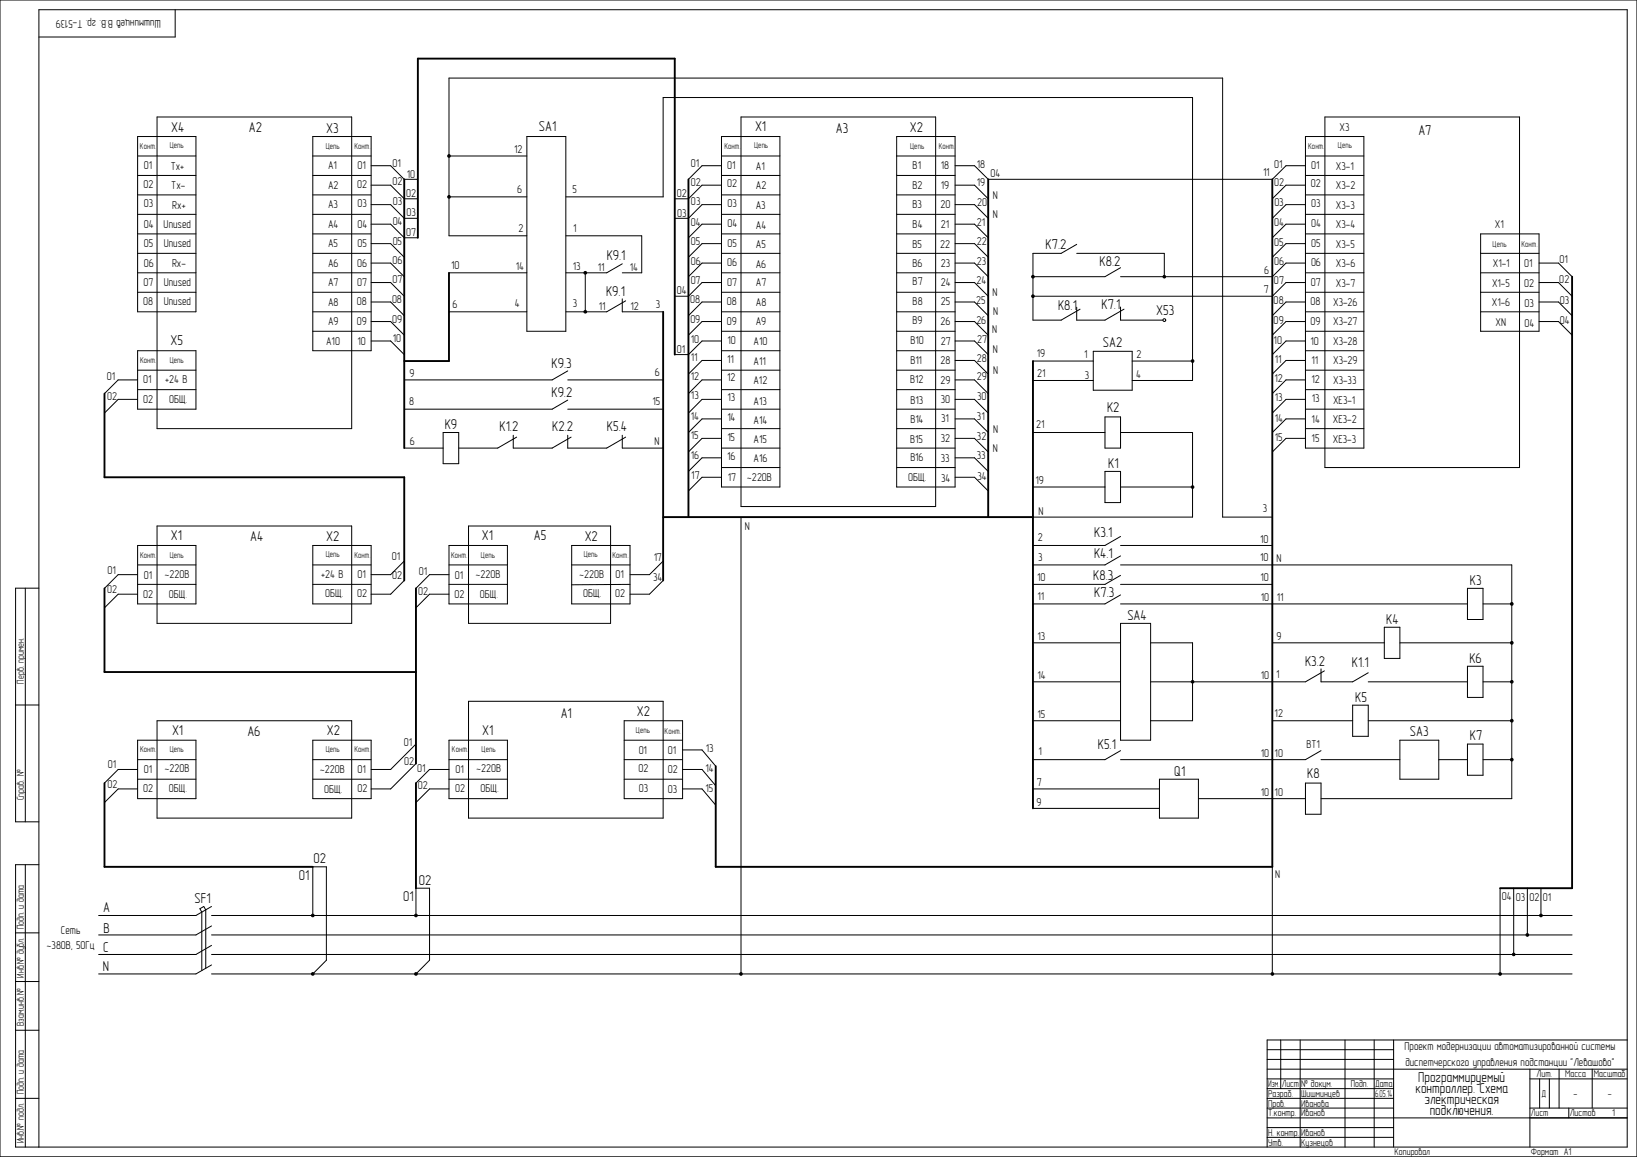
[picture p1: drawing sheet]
<svg xmlns="http://www.w3.org/2000/svg" width="841mm" height="594mm" viewBox="0 0 841 594" stroke-linecap="round" stroke-linejoin="round" font-family="sans-serif">
<g fill="none" stroke="#000" stroke-width=".51">
<path d="M0 0h841v594h-841zM90 5v14h-70M71 70h30v90h-30zM81 60h100v160h-100zM161 70h30v110h-30zM271 70h20v100h-20zM371 70h30v180h-30zM381 60h100v200h-100zM461 70h30v180h-30zM671 70h30v160h-30zM681 60h100v180h-100zM71 80h30"/>
<path d="M71 90h30M161 80h30M161 90h30M191 85h10l7 7h7M191 95h10l7 7h7M231 80h40M371 80h30M371 90h30M371 85h-10l-7 7M371 95h-10l-7 7h-7M461 80h30M461 90h30"/>
<path d="M491 85h10l7 7h146l7-7h10M491 95h10l7 7M671 80h30M671 90h30M671 95h-10l-7 7M71 100h30M71 110h30M161 100h30M161 110h30M191 105h10l7 7h7M191 115h10l7 7h7M231 101h40"/>
<path d="M291 101h50v-51h272v145h-31M371 100h30M371 110h30M371 105h-10l-7 7h-7M371 115h-10l-7 7M461 100h30M461 110h30M491 105h10l7 7M491 115h10l7 7M671 100h30M671 110h30M671 105h-10l-7 7"/>
<path d="M671 115h-10l-7 7M71 120h30M71 130h30M161 120h30M161 130h30M191 125h10l7 7M191 135h10l7 7M271 121h-40v-81h397v226h26M291 121h39v19h-10M320 135l-8 5h-21M371 120h30M371 130h30"/>
<path d="M371 135h-10l-7 7M371 125h-10l-7 7M461 120h30M461 130h30M491 125h10l7 7M491 135h10l7 7M553 125l-8 5h-14v34h14l10-5M553 130h45v11M576 137l-8 5h-37M671 120h30M671 130h30M671 125h-10l-7 7"/>
<path d="M671 135h-10l-7 7h-78M761 120h30v50h-30zM761 130h30M791 135h10l7 7M71 150h30M71 140h30M161 150h30M161 140h30M191 145h10l7 7M191 155h10l7 7M231 140h40M301 141v18"/>
<path d="M320 153v7h21M321 154l-9 6h-21M371 150h30M371 140h30M371 145h-10l-7 7h-7M371 155h-10l-7 7M461 150h30M461 140h30M491 145h10l7 7M491 155h10l7 7M553 158v6h15l9-5M576 158v6h21"/>
<path d="M598 142h1v1h-1zM671 150h30M671 140h30M671 145h-10l-7 7h-123M671 155h-10l-7 7M761 150h30M761 140h30M791 145h10l7 7M791 155h10l7 7M161 160h30M161 170h30M191 165h10l7 7"/>
<path d="M191 175h10l7 7M231 160h40M371 160h30M371 170h30M371 165h-10l-7 7M371 175h-10l-7 7h-7M461 160h30M461 170h30M491 165h10l7 7M491 175h10l7 7M671 160h30M671 170h30"/>
<path d="M671 165h-10l-7 7M671 175h-10l-7 7M761 160h30M791 165h10l7 7M71 180h30v30h-30zM71 190h30M71 195h-10l-7 7M292 190l-8 5h-76M292 195h49M371 180h30M371 190h30M371 195h-10l-7 7"/>
<path d="M371 185h-10l-7 7M461 180h30M461 190h30M491 195h10l7 7M491 185h10l7 7M531 185h31M531 195h31M562 180h20v20h-20zM582 185h30M671 180h30M671 190h30M671 195h-10l-7 7"/>
<path d="M671 185h-10l-7 7M71 200h30M71 205h-10l-7 7M292 205l-8 5h-76M292 210h49M371 210h30M371 200h30M371 205h-10l-7 7M371 215h-10l-7 7M461 210h30M461 200h30M491 205h10l7 7"/>
<path d="M491 215h10l7 7M568 214h8v16h-8zM671 210h30M671 200h30M671 205h-10l-7 7M671 215h-10l-7 7M208 230h20M228 222h8v16h-8zM264 223v7h20l9-6M265 224l-9 6h-20M292 223v7h20l9-6M320 223v7h21"/>
<path d="M371 220h30M371 235h-10l-7 7M371 230h30M371 225h-10l-7 7M461 220h30M461 230h30M491 225h10l7 7M491 235h10l7 7M531 222h37M576 222h37v44h-82M671 220h30M671 225h-10l-7 7"/>
<path d="M371 240h30M371 245h-10l-7 7M461 240h30M491 245h10l7 7M531 250h37M568 242h8v16h-8zM576 250h36M81 270h100v50h-100zM241 270h73v50h-73zM381 266v233M576 275l-8 5h-37M71 280h30v30h-30z"/>
<path d="M71 290h30M71 295h-10l-7 7M161 280h30v30h-30zM161 290h30M208 288l-7 7h-10M208 298l-7 7h-10M231 280h30v30h-30zM231 290h30M231 295h-10l-7 7M294 280h30v30h-30zM294 290h30M341 288l-7 7h-10"/>
<path d="M341 298l-7 7h-10M576 280h78M576 285l-8 5h-37M576 290h201v120h-98M576 295l-8 5h-37M13 302v120M20 302h-12v120h12M71 300h30M71 305h-10l-7 7M161 300h30M231 300h30M231 305h-10l-7 7"/>
<path d="M324 300h-30M576 305l-8 5h-37M576 310h178M576 300h78M754 302h8v16h-8zM762 310h14M531 330h45M576 320h15v60h-15zM591 330h22v40h-22M654 330h57M711 322h8v16h-8zM719 330h57"/>
<path d="M531 350h45M591 350h21M679 343v7h16l8-5M680 344l-9 6h-58M703 350h51M754 342h8v16h-8zM762 350h14M8 362h12M81 370h100v50h-100zM241 360h100v60h-100zM321 370h30v40h-30zM531 370h45"/>
<path d="M654 370h41M695 362h8v16h-8zM703 370h73M71 380h30v30h-30zM71 395h-10l-7 7M71 390h30M161 380h30v30h-30zM161 390h30M214 382l-13 13h-10M214 392l-13 13h-10M231 395h-10l-7 7M231 380h30v30h-30z"/>
<path d="M231 390h30M321 380h30M321 390h30M351 395h10l7 8M351 385h10l7 8M576 385l-8 5h-37M679 385l-8 5h-95M679 390h40M719 380h20v20h-20zM739 390h15M754 382h8v16h-8zM762 390h14"/>
<path d="M71 400h30M71 405h-10l-7 7M161 400h30M231 400h30M231 405h-10l-7 7M321 400h30M351 405h10l7 8M531 405h65M531 415h65M596 400h20v20h-20zM616 410h55M671 402h8v16h-8z"/>
<path d="M13 444v145M20 444h-12v145h828v-584h-816v584M654 445v54M771 456v43M778 456v33M785 456v23M792 456v13M8 479h12M109 465l-8 5h-50M109 470h699M109 475l-8 5h-50M161 469v-24h7v48l-7 7"/>
<path d="M214 469v-13h7v37l-7 7M106 497v-30l-1-2-2 2 1 1v30M109 480h699M109 485l-8 5h-50M109 490h699M109 495l-8 5h-50M8 504h12M109 500h699M8 529h12M651 539h65M658 534v25M668 534v55"/>
<path d="M691 534v55M706 534v55M716 534v55M836 534h-185v55M651 549h185M651 554h65M651 559h65M651 544h65M786 554h50M786 549v40M791 554v15M796 554v15"/>
<path d="M801 549v20M818 549v20M8 564h12M651 574h185M651 564h65M651 569h65M651 579h65M786 569h50M806 569v5M651 584h65"/>
<circle cx="231" cy="80" r=".7"/>
<circle cx="231" cy="101" r=".7"/>
<circle cx="301" cy="140" r=".7"/>
<circle cx="531" cy="152" r=".7"/>
<circle cx="531" cy="142" r=".7"/>
<circle cx="301" cy="160" r=".7"/>
<circle cx="598" cy="164" r=".7"/>
<circle cx="613" cy="185" r=".7"/>
<circle cx="613" cy="250" r=".7"/>
<circle cx="777" cy="310" r=".7"/>
<circle cx="777" cy="330" r=".7"/>
<circle cx="613" cy="350" r=".7"/>
<circle cx="777" cy="350" r=".7"/>
<circle cx="777" cy="370" r=".7"/>
<circle cx="777" cy="390" r=".7"/>
<circle cx="161" cy="470" r=".7"/>
<circle cx="214" cy="470" r=".7"/>
<circle cx="792" cy="470" r=".7"/>
<circle cx="778" cy="490" r=".7"/>
<circle cx="785" cy="480" r=".7"/>
<circle cx="161" cy="500" r=".7"/>
<circle cx="214" cy="500" r=".7"/>
<circle cx="381" cy="500" r=".7"/>
<circle cx="654" cy="500" r=".7"/>
<circle cx="771" cy="500" r=".7"/>
</g>
<g fill="none" stroke="#000" stroke-width=".97">
<path d="M208 92v138M354 92v174M508 92v174M654 92v353h-286v-52M215 122v-92h132v152M231 140v45h-23M808 142v314h-37M341 160v138M531 185v230M54 202v43h154v53M341 266h190M54 302v43h160"/>
<path d="M214 302v90M54 402v43h107M214 402v54"/>
</g>
<g fill="#000">
<path d="M598 142h1v1h-1z" fill-rule="evenodd"/>
<circle cx="231" cy="80" r=".7"/>
<circle cx="231" cy="101" r=".7"/>
<circle cx="301" cy="140" r=".7"/>
<circle cx="531" cy="152" r=".7"/>
<circle cx="531" cy="142" r=".7"/>
<circle cx="301" cy="160" r=".7"/>
<circle cx="613" cy="185" r=".7"/>
<circle cx="613" cy="250" r=".7"/>
<circle cx="777" cy="310" r=".7"/>
<circle cx="777" cy="330" r=".7"/>
<circle cx="613" cy="350" r=".7"/>
<circle cx="777" cy="350" r=".7"/>
<circle cx="777" cy="370" r=".7"/>
<circle cx="777" cy="390" r=".7"/>
<circle cx="161" cy="470" r=".7"/>
<circle cx="214" cy="470" r=".7"/>
<circle cx="792" cy="470" r=".7"/>
<circle cx="778" cy="490" r=".7"/>
<circle cx="785" cy="480" r=".7"/>
<circle cx="161" cy="500" r=".7"/>
<circle cx="214" cy="500" r=".7"/>
<circle cx="381" cy="500" r=".7"/>
<circle cx="654" cy="500" r=".7"/>
<circle cx="771" cy="500" r=".7"/>
</g>
<g font-size="6.4">
<text x="88" y="68">X4</text>
<text x="128" y="68">A2</text>
<text x="168" y="68">X3</text>
<text x="277" y="67">SA1</text>
<text x="388" y="67">X1</text>
<text x="429" y="68">A3</text>
<text x="467" y="68">X2</text>
<text x="729" y="69">A7</text>
<text x="537" y="128">K7.2</text>
<text x="312" y="133">K9.1</text>
<text x="565" y="136">K8.2</text>
<text x="311" y="152">K9.1</text>
<text x="544" y="159">K8.1</text>
<text x="566" y="159">K7.1</text>
<text x="594" y="162">X53</text>
<text x="88" y="177">X5</text>
<text x="567" y="178">SA2</text>
<text x="283" y="189">K9.3</text>
<text x="283" y="204">K9.2</text>
<text x="569" y="212">K2</text>
<text x="228" y="220">K9</text>
<text x="257" y="222">K1.2</text>
<text x="284" y="221">K2.2</text>
<text x="312" y="221">K5.4</text>
<text x="569" y="240">K1</text>
<text x="562" y="276">K3.1</text>
<text x="88" y="277">X1</text>
<text x="128" y="278">A4</text>
<text x="168" y="278">X2</text>
<text x="248" y="277">X1</text>
<text x="274" y="277">A5</text>
<text x="300" y="278">X2</text>
<text x="562" y="286">K4.1</text>
<text x="562" y="298">K8.3</text>
<text x="755" y="301">K3</text>
<text x="562" y="307">K7.3</text>
<text x="579" y="319">SA4</text>
<text x="712" y="321">K4</text>
<text x="755" y="340">K6</text>
<text x="670" y="342">K3.2</text>
<text x="695" y="342">K1.1</text>
<text x="696" y="360">K5</text>
<text x="288" y="369">A1</text>
<text x="327" y="368">X2</text>
<text x="88" y="378">X1</text>
<text x="127" y="378">A6</text>
<text x="168" y="377">X2</text>
<text x="248" y="377">X1</text>
<text x="724" y="378">SA3</text>
<text x="755" y="380">K7</text>
<text x="564" y="385">K5.1</text>
<text x="603" y="399">Q1</text>
<text x="672" y="400">K8</text>
<text x="161" y="443">02</text>
<text x="154" y="452">01</text>
<text x="215" y="455">02</text>
<text x="100" y="464">SF1</text>
<text x="207" y="463">01</text>
<text x="53" y="468">A</text>
<text x="53" y="479">B</text>
<text x="53" y="489">C</text>
<text x="53" y="499">N</text>
<text x="729" y="555">Программируемый</text>
<text x="727" y="561">контроллер. Схема</text>
<text x="732" y="567">электрическая</text>
<text x="735" y="573">подключения.</text>
</g>
<g font-size="5.1">
<text x="83" y="10" transform="rotate(180 83 10)">Шишминцев В.В. гр. Т-5139</text>
<text x="688" y="67">X3</text>
<text x="264" y="79">12</text>
<text x="74" y="87">01</text>
<text x="88" y="87">Tx+</text>
<text x="169" y="87">A1</text>
<text x="184" y="87">01</text>
<text x="202" y="86">01</text>
<text x="355" y="86">01</text>
<text x="374" y="87">01</text>
<text x="388" y="87">A1</text>
<text x="469" y="87">B1</text>
<text x="483" y="87">18</text>
<text x="502" y="86">18</text>
<text x="655" y="86">01</text>
<text x="674" y="87">01</text>
<text x="686" y="87">X3-1</text>
<text x="202" y="95">02</text>
<text x="209" y="91">10</text>
<text x="355" y="95">02</text>
<text x="502" y="96">19</text>
<text x="509" y="91">04</text>
<text x="649" y="91">11</text>
<text x="655" y="96">02</text>
<text x="74" y="96">02</text>
<text x="88" y="97">Tx-</text>
<text x="169" y="97">A2</text>
<text x="184" y="96">02</text>
<text x="209" y="101">02</text>
<text x="266" y="99">6</text>
<text x="294" y="99">5</text>
<text x="348" y="101">02</text>
<text x="374" y="96">02</text>
<text x="388" y="97">A2</text>
<text x="469" y="97">B2</text>
<text x="483" y="97">19</text>
<text x="673" y="96">02</text>
<text x="686" y="97">X3-2</text>
<text x="74" y="106">03</text>
<text x="89" y="107">Rx+</text>
<text x="169" y="107">A3</text>
<text x="184" y="106">03</text>
<text x="202" y="105">03</text>
<text x="355" y="105">03</text>
<text x="374" y="106">03</text>
<text x="388" y="107">A3</text>
<text x="469" y="107">B3</text>
<text x="483" y="107">20</text>
<text x="502" y="106">20</text>
<text x="510" y="102">N</text>
<text x="655" y="106">03</text>
<text x="674" y="106">03</text>
<text x="686" y="107">X3-3</text>
<text x="209" y="111">03</text>
<text x="348" y="111">03</text>
<text x="510" y="112">N</text>
<text x="74" y="117">04</text>
<text x="84" y="117">Unused</text>
<text x="169" y="117">A4</text>
<text x="184" y="117">04</text>
<text x="202" y="116">04</text>
<text x="266" y="119">2</text>
<text x="294" y="119">1</text>
<text x="355" y="116">04</text>
<text x="374" y="117">04</text>
<text x="388" y="118">A4</text>
<text x="469" y="117">B4</text>
<text x="483" y="117">21</text>
<text x="502" y="116">21</text>
<text x="655" y="116">04</text>
<text x="674" y="117">04</text>
<text x="686" y="117">X3-4</text>
<text x="768" y="117">X1</text>
<text x="202" y="126">05</text>
<text x="209" y="121">07</text>
<text x="355" y="126">05</text>
<text x="74" y="127">05</text>
<text x="84" y="127">Unused</text>
<text x="169" y="127">A5</text>
<text x="184" y="127">05</text>
<text x="374" y="127">05</text>
<text x="388" y="128">A5</text>
<text x="469" y="127">B5</text>
<text x="483" y="127">22</text>
<text x="502" y="126">22</text>
<text x="655" y="126">05</text>
<text x="674" y="127">05</text>
<text x="686" y="127">X3-5</text>
<text x="74" y="137">06</text>
<text x="88" y="137">Rx-</text>
<text x="169" y="137">A6</text>
<text x="184" y="137">06</text>
<text x="202" y="136">06</text>
<text x="355" y="136">06</text>
<text x="374" y="137">06</text>
<text x="388" y="138">A6</text>
<text x="469" y="137">B6</text>
<text x="483" y="137">23</text>
<text x="502" y="136">23</text>
<text x="655" y="136">06</text>
<text x="674" y="137">06</text>
<text x="686" y="137">X3-6</text>
<text x="767" y="137">X1-1</text>
<text x="783" y="137">01</text>
<text x="801" y="135">01</text>
<text x="232" y="138">10</text>
<text x="265" y="139">14</text>
<text x="294" y="138">13</text>
<text x="307" y="139">11</text>
<text x="324" y="139">14</text>
<text x="649" y="141">6</text>
<text x="74" y="147">07</text>
<text x="84" y="147">Unused</text>
<text x="169" y="147">A7</text>
<text x="183" y="147">07</text>
<text x="202" y="146">07</text>
<text x="355" y="146">07</text>
<text x="374" y="147">07</text>
<text x="388" y="147">A7</text>
<text x="469" y="147">B7</text>
<text x="483" y="147">24</text>
<text x="502" y="146">24</text>
<text x="655" y="146">07</text>
<text x="673" y="147">07</text>
<text x="686" y="147">X3-7</text>
<text x="767" y="147">X1-5</text>
<text x="783" y="147">02</text>
<text x="801" y="145">02</text>
<text x="201" y="155">08</text>
<text x="348" y="151">04</text>
<text x="355" y="156">08</text>
<text x="502" y="156">25</text>
<text x="510" y="152">N</text>
<text x="649" y="151">7</text>
<text x="74" y="157">08</text>
<text x="84" y="157">Unused</text>
<text x="169" y="157">A8</text>
<text x="183" y="157">08</text>
<text x="233" y="158">6</text>
<text x="264" y="157">4</text>
<text x="294" y="157">3</text>
<text x="308" y="159">11</text>
<text x="324" y="159">12</text>
<text x="337" y="158">3</text>
<text x="373" y="157">08</text>
<text x="388" y="157">A8</text>
<text x="469" y="157">B8</text>
<text x="483" y="157">25</text>
<text x="510" y="162">N</text>
<text x="654" y="156">08</text>
<text x="673" y="157">08</text>
<text x="685" y="157">X3-26</text>
<text x="766" y="157">X1-6</text>
<text x="783" y="158">03</text>
<text x="801" y="156">03</text>
<text x="169" y="167">A9</text>
<text x="183" y="167">09</text>
<text x="201" y="166">09</text>
<text x="355" y="166">09</text>
<text x="373" y="167">09</text>
<text x="388" y="167">A9</text>
<text x="469" y="166">B9</text>
<text x="483" y="167">26</text>
<text x="502" y="166">26</text>
<text x="654" y="166">09</text>
<text x="673" y="167">09</text>
<text x="685" y="167">X3-27</text>
<text x="768" y="168">XN</text>
<text x="783" y="168">04</text>
<text x="801" y="166">04</text>
<text x="510" y="171">N</text>
<text x="168" y="177">A10</text>
<text x="184" y="177">10</text>
<text x="202" y="176">10</text>
<text x="355" y="176">10</text>
<text x="374" y="177">10</text>
<text x="387" y="177">A10</text>
<text x="468" y="177">B10</text>
<text x="483" y="177">27</text>
<text x="502" y="176">27</text>
<text x="654" y="176">10</text>
<text x="673" y="177">10</text>
<text x="685" y="177">X3-28</text>
<text x="348" y="181">01</text>
<text x="355" y="186">11</text>
<text x="502" y="186">28</text>
<text x="510" y="181">N</text>
<text x="533" y="183">19</text>
<text x="557" y="184">1</text>
<text x="584" y="184">2</text>
<text x="374" y="186">11</text>
<text x="387" y="187">A11</text>
<text x="468" y="187">B11</text>
<text x="483" y="187">28</text>
<text x="655" y="187">11</text>
<text x="674" y="187">11</text>
<text x="685" y="187">X3-29</text>
<text x="55" y="195">01</text>
<text x="74" y="197">01</text>
<text x="85" y="197">+24 В</text>
<text x="210" y="193">9</text>
<text x="336" y="193">6</text>
<text x="355" y="195">12</text>
<text x="374" y="196">12</text>
<text x="387" y="197">A12</text>
<text x="468" y="197">B12</text>
<text x="483" y="197">29</text>
<text x="502" y="195">29</text>
<text x="510" y="192">N</text>
<text x="533" y="194">21</text>
<text x="557" y="195">3</text>
<text x="584" y="194">4</text>
<text x="655" y="196">12</text>
<text x="674" y="197">12</text>
<text x="685" y="197">X3-33</text>
<text x="55" y="205">02</text>
<text x="74" y="207">02</text>
<text x="87" y="207">ОБЩ.</text>
<text x="210" y="208">8</text>
<text x="335" y="208">15</text>
<text x="355" y="205">13</text>
<text x="374" y="206">13</text>
<text x="387" y="208">A13</text>
<text x="468" y="207">B13</text>
<text x="483" y="207">30</text>
<text x="502" y="205">30</text>
<text x="655" y="206">13</text>
<text x="674" y="207">13</text>
<text x="685" y="207">XE3-1</text>
<text x="355" y="216">14</text>
<text x="502" y="216">31</text>
<text x="374" y="216">14</text>
<text x="387" y="218">A14</text>
<text x="468" y="217">B14</text>
<text x="483" y="217">31</text>
<text x="532" y="220">21</text>
<text x="655" y="217">14</text>
<text x="674" y="217">14</text>
<text x="685" y="217">XE3-2</text>
<text x="355" y="225">15</text>
<text x="374" y="226">15</text>
<text x="387" y="228">A15</text>
<text x="468" y="227">B15</text>
<text x="483" y="227">32</text>
<text x="502" y="226">32</text>
<text x="510" y="222">N</text>
<text x="655" y="226">15</text>
<text x="674" y="227">15</text>
<text x="685" y="227">XE3-3</text>
<text x="211" y="228">6</text>
<text x="336" y="228">N</text>
<text x="510" y="232">N</text>
<text x="355" y="236">16</text>
<text x="374" y="236">16</text>
<text x="387" y="237">A16</text>
<text x="468" y="237">B16</text>
<text x="483" y="237">33</text>
<text x="502" y="236">33</text>
<text x="355" y="246">17</text>
<text x="374" y="247">17</text>
<text x="384" y="247">~220В</text>
<text x="467" y="247">ОБЩ.</text>
<text x="484" y="247">34</text>
<text x="502" y="246">34</text>
<text x="532" y="248">19</text>
<text x="649" y="263">3</text>
<text x="534" y="264">N</text>
<text x="383" y="272">N</text>
<text x="533" y="278">2</text>
<text x="647" y="279">10</text>
<text x="201" y="287">01</text>
<text x="336" y="288">17</text>
<text x="533" y="288">3</text>
<text x="647" y="288">10</text>
<text x="656" y="288">N</text>
<text x="55" y="295">01</text>
<text x="74" y="297">01</text>
<text x="84" y="297">~220В</text>
<text x="165" y="297">+24 В</text>
<text x="184" y="297">01</text>
<text x="201" y="298">02</text>
<text x="215" y="295">01</text>
<text x="234" y="297">01</text>
<text x="244" y="297">~220В</text>
<text x="298" y="297">~220В</text>
<text x="316" y="297">01</text>
<text x="335" y="298">34</text>
<text x="533" y="298">10</text>
<text x="648" y="298">10</text>
<text x="55" y="305">02</text>
<text x="215" y="305">02</text>
<text x="74" y="307">02</text>
<text x="87" y="307">ОБЩ.</text>
<text x="167" y="307">ОБЩ.</text>
<text x="183" y="307">02</text>
<text x="233" y="307">02</text>
<text x="246" y="307">ОБЩ.</text>
<text x="300" y="307">ОБЩ.</text>
<text x="316" y="307">02</text>
<text x="533" y="308">11</text>
<text x="648" y="308">10</text>
<text x="656" y="308">11</text>
<text x="533" y="329">13</text>
<text x="656" y="329">9</text>
<text x="533" y="348">14</text>
<text x="648" y="348">10</text>
<text x="656" y="348">1</text>
<text x="533" y="369">15</text>
<text x="655" y="368">12</text>
<text x="207" y="383">01</text>
<text x="328" y="387">01</text>
<text x="343" y="387">01</text>
<text x="363" y="386">13</text>
<text x="533" y="388">1</text>
<text x="648" y="389">10</text>
<text x="655" y="389">10</text>
<text x="671" y="384">BT1</text>
<text x="55" y="395">01</text>
<text x="208" y="393">02</text>
<text x="74" y="397">01</text>
<text x="84" y="397">~220В</text>
<text x="164" y="397">~220В</text>
<text x="184" y="397">01</text>
<text x="214" y="396">01</text>
<text x="234" y="397">01</text>
<text x="245" y="397">~220В</text>
<text x="328" y="397">02</text>
<text x="343" y="397">02</text>
<text x="362" y="396">14</text>
<text x="55" y="405">02</text>
<text x="74" y="407">02</text>
<text x="87" y="407">ОБЩ.</text>
<text x="167" y="407">ОБЩ.</text>
<text x="184" y="407">02</text>
<text x="215" y="405">02</text>
<text x="234" y="407">02</text>
<text x="247" y="407">ОБЩ.</text>
<text x="328" y="407">03</text>
<text x="343" y="407">03</text>
<text x="362" y="407">15</text>
<text x="533" y="404">7</text>
<text x="533" y="414">9</text>
<text x="648" y="409">10</text>
<text x="655" y="409">10</text>
<text x="655" y="451">N</text>
<text x="772" y="462">04</text>
<text x="779" y="463">03</text>
<text x="786" y="463">02</text>
<text x="793" y="462">01</text>
<text x="31" y="479">Сеть</text>
<text x="24" y="487">~380В, 50Гц</text>
<text x="722" y="539">Проект модернизации автоматизированной системы</text>
<text x="722" y="547">диспетчерского управления подстанции &quot;Левашово&quot;</text>
</g>
<g font-size="4.5">
<text x="12" y="351" transform="rotate(-90 12 351)">Перв. примен.</text>
<text x="12" y="411" transform="rotate(-90 12 411)">Справ. №</text>
<text x="12" y="477" transform="rotate(-90 12 477)">Подп. и дата</text>
<text x="12" y="502" transform="rotate(-90 12 502)">Инв.№ дубл.</text>
<text x="12" y="527" transform="rotate(-90 12 527)">Взам.инв.№</text>
<text x="789" y="553">Лит.</text>
<text x="804" y="553">Масса</text>
<text x="819" y="553">Масштаб</text>
<text x="12" y="562" transform="rotate(-90 12 562)">Подп. и дата</text>
<text x="652" y="558">Изм.</text>
<text x="652" y="563">Разраб.</text>
<text x="658" y="558">Лист</text>
<text x="668" y="558">№ докум.</text>
<text x="668" y="563">Шишминцев</text>
<text x="694" y="558">Подп.</text>
<text x="706" y="563">6.05.14</text>
<text x="706" y="558">Дата</text>
<text x="792" y="563">Д</text>
<text x="808" y="563">-</text>
<text x="826" y="563">-</text>
<text x="652" y="568">Пров.</text>
<text x="668" y="568">Иванова</text>
<text x="652" y="573">Т.контр.</text>
<text x="668" y="573">Иванов</text>
<text x="787" y="573">Лист</text>
<text x="806" y="573">Листов</text>
<text x="828" y="573">1</text>
<text x="12" y="587" transform="rotate(-90 12 587)">Инв.№ подл.</text>
<text x="652" y="583">Н. контр.</text>
<text x="668" y="583">Иванов</text>
<text x="652" y="588">Утв.</text>
<text x="668" y="588">Кузнецов</text>
<text x="716" y="593">Копировал</text>
<text x="787" y="593">Формат A1</text>
</g>
<g font-size="3.8">
<text x="72" y="76">Конт.</text>
<text x="87" y="76">Цепь</text>
<text x="167" y="76">Цепь</text>
<text x="182" y="77">Конт.</text>
<text x="372" y="76">Конт.</text>
<text x="387" y="76">Цепь</text>
<text x="468" y="76">Цепь</text>
<text x="482" y="77">Конт.</text>
<text x="672" y="76">Конт.</text>
<text x="687" y="76">Цепь</text>
<text x="767" y="127">Цепь</text>
<text x="782" y="127">Конт.</text>
<text x="72" y="186">Конт.</text>
<text x="87" y="186">Цепь</text>
<text x="72" y="286">Конт.</text>
<text x="87" y="286">Цепь</text>
<text x="167" y="286">Цепь</text>
<text x="182" y="286">Конт.</text>
<text x="232" y="286">Конт.</text>
<text x="247" y="286">Цепь</text>
<text x="300" y="286">Цепь</text>
<text x="315" y="286">Конт.</text>
<text x="327" y="377">Цепь</text>
<text x="341" y="377">Конт.</text>
<text x="72" y="386">Конт.</text>
<text x="87" y="386">Цепь</text>
<text x="167" y="386">Цепь</text>
<text x="182" y="386">Конт.</text>
<text x="232" y="386">Конт.</text>
<text x="247" y="386">Цепь</text>
</g>
</svg>
